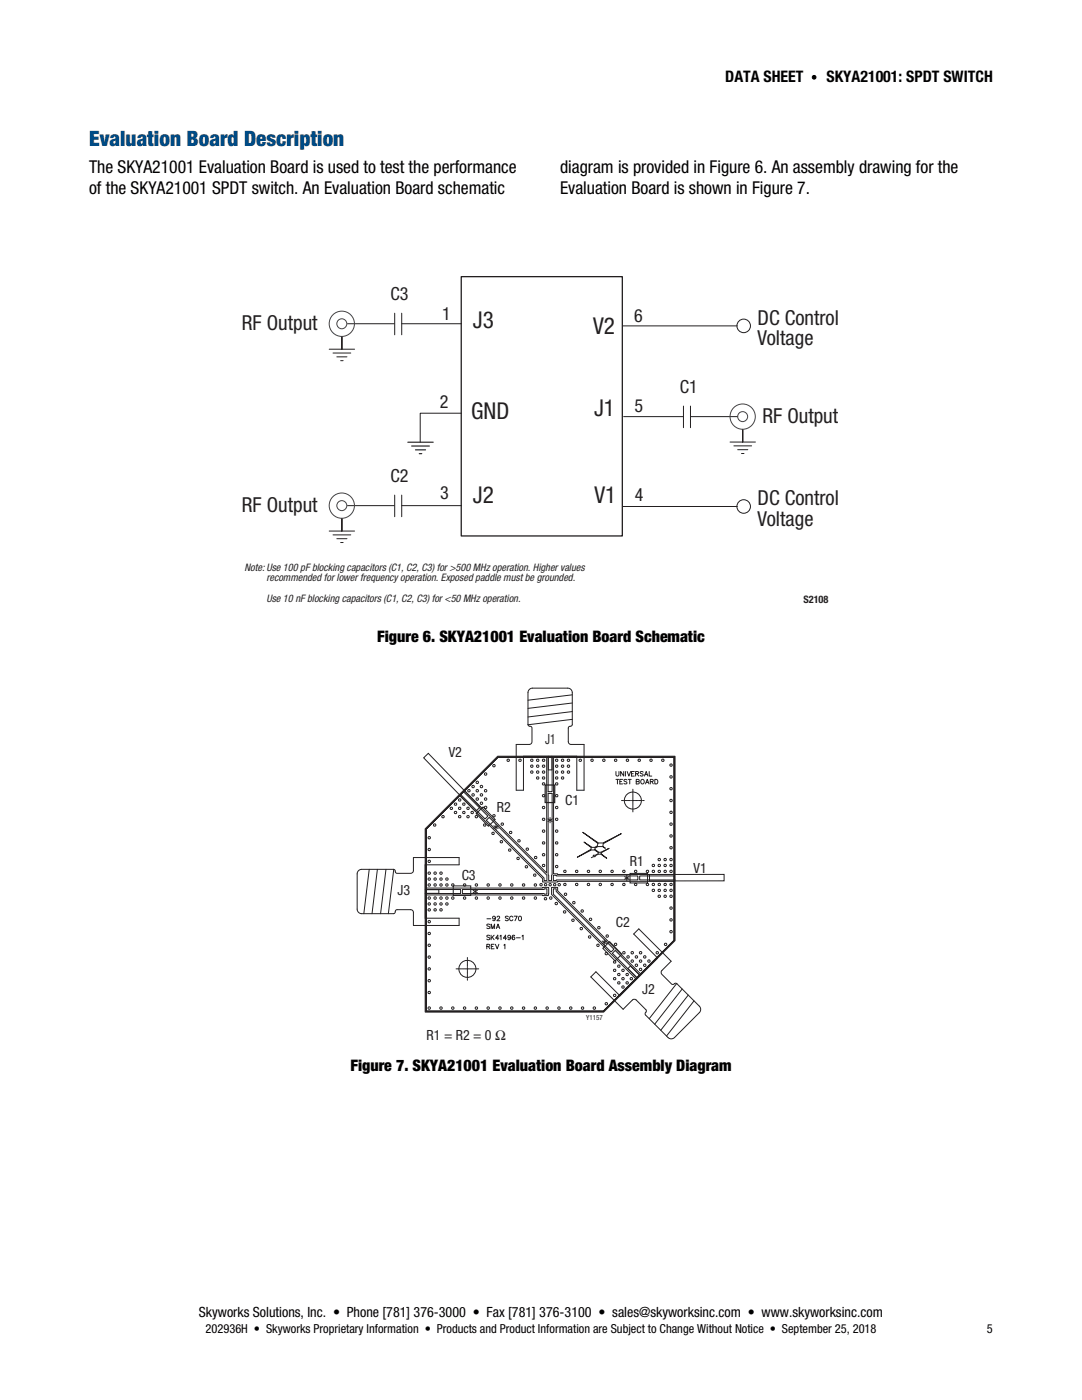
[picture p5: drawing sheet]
<svg xmlns="http://www.w3.org/2000/svg" width="216mm" height="279mm" viewBox="0 0 216 279" stroke-linecap="round" stroke-linejoin="round" font-family="sans-serif">
<g fill="none" stroke="#231f20" stroke-width=".2">
<path d="M65.7 69.7h5.1M66.4 70.5h3.6M67.2 71.2h2M68 72h.5M68.2 67.2v2.5M69.3 64.6h9.4M78.8 62.5v4.3M80.2 62.5v4.3M80.2 64.6h11.9M124.2 65h22.9M78.8 98.8v4.3M80.2 98.8v4.3"/>
<path d="M92.1 82.5h-8.3v5.7M124.4 83.1h12M136.4 81v4.4M137.8 81v4.4M137.9 83.1h9.3M145.7 88.2h5M146.4 89h3.6M147.2 89.7h2M148 90.5h.5M148.2 85.7v2.5M65.7 106h5.1M66.4 106.7h3.6"/>
<path d="M67.2 107.5h2M68 108.3h.5M68.2 103.5v2.5M69.3 100.9h9.4M80.2 100.9h11.9M124.2 101.1h22.9M105.6 137.6l.7-.3h7.1a.91 .91 0 0 1 .8 .9v6.4l-.2 .3a.48 .48 0 0 0-.6 .4l.1 3 .4 .3h2.6v9.1h-1.4v-6.8h-10.6v6.8h-1.5v-9.1h2.6l.4-.2 .2-.4v-2.7l-.3-.3a.43 .43 0 0 1-.5-.4v-6.4zM114.2 138.7l-8.8 1M84.5 151.2l1-.9 10.3 10.7-.9 .9zM91.7 158.8l16.6 16.5v.7h3v-.1h23.2v11.7l-6.7 6.8-16.5-16.6v-.7h-1.2v1.4l16.8 16.8-6.5 6.5h-35.4v-23.2h23.3v.1h1.1l.1-.2v-1.4h-1.2v.1h-23.3v-11.7zM92.5 158l4.9 4.9-.6 .5-4.9-4.8zM93.5 157.6l.3 .1-.2 .3h-.2l-.1-.2z"/>
<path d="M98.4 152.6l.4 .1-.2 .3h-.2l-.1-.2zM99.3 150.9h35.4v36.8l-14.3 14.3h-35.6v-36.6zM99.4 151.1h35.1v36.5l-14.1 14.2h-35.4v-36.3l14.4-14.4h35.1v36.5l-14.1 14.2h-35.4v-36.3zM99.4 151.1h9.7v23.1l-16.4-16.4zM106 153.9l.3 .1-.1 .3-.3-.1zM106 152.7l.3 .1-.1 .3-.3-.2zM107.2 153.9l.2-.1 .1 .2-.2 .3-.2-.1zM107.2 152.7l.3 .1-.1 .3-.4-.2zM108.3 153.9l.4 .1v.2l-.4 .1-.1-.2zM108.3 152.7l.4 .1-.2 .3-.3-.2zM109.4 151.1h.8v6.9h-.8zM109.4 158.4h.8v16.2l-.1 .1v1h-.6v-1l-.1-.1z"/>
<path d="M109.4 158h.1M109.4 158.4h.8M109.4 150.9v2.7h.7v-2.7M110.5 151.1h24v23.4h-23.2v-.1h-.8zM110.9 153.9l.4 .1v.2l-.3 .1-.2-.2zM111 152.7l.3 .1-.2 .3h-.2l-.1-.2zM112.1 153.9l.4 .1-.2 .3-.3-.1zM112.1 152.7l.4 .1-.2 .3-.3-.2zM113.3 153.9l.2-.1 .2 .2-.2 .3-.3-.1zM113.3 152.7l.4 .1-.2 .3-.3-.2zM114.2 143.6l-8.8 1M114.2 142l-8.8 1.1"/>
<path d="M114.2 140.3l-8.8 1.1M122.9 155.5h.6M122.9 154v.6l.3 .3 .3-.1v-.8M123.2 155.5v1M123.7 156h.3M124 159.8h.3M124.2 155.5h-.5v1h.5M124.4 159.8h.1M124.5 154v.9l-.7-.9v.9M124.6 159.8h.5M124.8 154v.9M125.1 155.7l-.2-.2-.4 .2 .1 .2 .5 .2-.1 .3-.5-.1"/>
<path d="M125.1 154l.4 .9 .3-.9M125.2 159.8h.1M125.3 159.8h.5M125.4 155.5h.6M125.7 155.5v1M125.9 159.8h.1M126 154.4h.4M126.1 159.8h.4M126.3 157.5v.3M126.3 157.9v.1M126.3 158.1v.4M126.3 158.6v.1"/>
<path d="M126.3 158.8v.5M126.3 159.4h.1M126.3 159.5v.5M126.6 154h-.6v.9h.6M126.6 159.8h.1M126.8 159.8h.4M126.8 154.4h.5l.1-.3-.6-.1v.9M127.1 154.4l.3 .5M127.3 159.8h.1M127.3 156l.3 .2-.1 .2-.5 .1v-1l.5 .1v.3l-.5 .1M127.5 159.8h.5M128 155.6a.4 .4 0 0 1 .6 .4 .4 .4 0 0 1-.7 .3v-.4z"/>
<path d="M128 159.8h.1M128.2 159.8h.3M128.3 154.1l-.5-.1v.3l.4 .2 .1 .3-.2 .1-.4-.1M128.6 154.9l.3-.9 .4 .9M128.7 154.6h.4M128.8 156.5l.3-1 .4 1M128.9 156.2h.5M129.5 154v.9h.6M129.8 156l.5-.1v-.3l-.5-.1v1M130.1 156l.3 .5M130.7 155.5h.3a.49 .49 0 0 1 .3 .5 .49 .49 0 0 1-.3 .5h-.3zM133.8 154.8l.3 .2-.1 .3-.3-.3z"/>
<path d="M71.5 173.8l.7-.3h6.3a.58 .58 0 0 1 .5 .7l.2 .1h2.7a.55 .55 0 0 0 .6-.5v-2.7h9.1v1.5h-6.8v10.6h6.8v1.5h-9.1v-2.6l-.3-.5-3-.1a.64 .64 0 0 0-.5 .8h-6.7a.91 .91 0 0 1-.7-.9v-7zM73.7 173.5l-1.1 8.8M75.3 173.5l-1.1 8.8M77 173.5l-1.1 8.8M78.6 173.5l-1.1 8.8M84.8 177.6h2.8v.7h-2.8M85 177.5h6.9v.8h-6.9zM85 177.5h.1M85.5 169.3l.4 .2-.2 .3-.3-.2zM85.5 174.1l.4 .1-.2 .3-.3-.2zM85.5 176.4l.4 .1-.2 .3-.3-.2zM86.7 176.4l.4 .1-.2 .4-.3-.3z"/>
<path d="M87.9 174.1l.3 .1v.2l-.3 .1-.1-.2zM87.9 176.4l.3 .1-.1 .3-.3-.2zM89.1 176.4l.3 .1-.2 .3h-.2l-.1-.2zM90.2 176.4l.4 .1-.2 .3-.3-.2zM90.4 176.8h3.5v1.9h-3.5zM92.3 177.5h16.3v-.1h.5v1.1h-.5v-.2h-16.3zM92.6 176.4l.3 .1-.1 .3h-.2l-.1-.2zM94.4 177.7l.9 .5M94.8 177.4v1.1M94.9 176.4l.4 .1-.2 .4-.3-.3zM95 162.4l1.4-1.4 2.4 2.6-1.4 1.3zM95.3 177.7l-.9 .5"/>
<path d="M97.3 176.4l.3 .1-.1 .3h-.2l-.1-.2zM97.6 163.1l11.5 11.6v1h-.5v-.5l-11.6-11.5zM98.5 164.8l.9 .5M99 164.5v1.1M99.4 164.8l-.9 .5M99.6 176.4l.4 .1-.2 .4-.3-.3zM102 176.4l.4 .1-.2 .3h-.2l-.1-.2zM106.7 176.4l.4 .1-.2 .3-.3-.2zM108.3 170.4l.4 .1v.2l-.4 .1-.1-.2zM108.3 160.9l.4 .2-.2 .3-.3-.2zM109.3 163.4l.9 .6M109.8 163.2v1"/>
<path d="M110.2 163.4l-.9 .6M110.4 174.7h.6v.1h16.3v.8h-16.3v.1h-.6zM110.4 177.4h.6v.5l11.5 11.5-.6 .6-11.5-11.5zM110.9 170.4l.4 .1v.2l-.3 .1-.2-.2zM111 160.9l.3 .2-.2 .3h-.2l-.1-.2zM111 172.7l.3 .2-.2 .3-.2-.1-.1-.2zM112.7 178.3l.4 .1-.2 .3-.3-.2zM114.4 179.9l.3 .2-.1 .3-.3-.3zM118.4 170.9v-.2h.4l.6-.3v-.3l-.8-.5h-.6l-2.8 1.5 2.7-1.6 .1-.3-1.5-1.1 1.6 1h.5l.6-.3 .1-.5-3-2.2 3.1 2.1h.9l3.7-1.8-3.6 2-.1 .5 .5 .4-.5-.3h-1l-.6 .3v.2l.8 .6h.4l1.6-.8-1.5 .9v.2l1.1 .9-1.2-.8h-.5l-.6 .3v.2l-.8 .2M124.6 174.9l.9 .6M125.1 174.7v1M125.5 174.9l-.9 .6"/>
<path d="M125.7 174.3h3.5v1.9h-3.5zM126.3 160.1v.1M126.3 160.3v.4M126.3 160.8v.1M126.3 161v.4M126.3 161.5v.1M126.3 161.7v.3M127.6 174.8h6.9v.8h-6.9zM129.6 174.5h14.9v1.3h-14.9zM131.4 172.5l.4 .1-.1 .3h-.3l-.1-.2zM131.4 178.7l.4 .1-.1 .2-.3 .1-.1-.2zM131.4 171.3l.4 .2-.2 .3-.2-.1-.1-.2z"/>
<path d="M131.4 177.5l.4 .1-.2 .3h-.2l-.1-.2zM132.6 172.5l.4 .1-.2 .4-.3-.2zM132.6 178.7l.4 .1-.2 .3-.3-.2zM132.6 171.3l.4 .2-.2 .3-.3-.3zM132.6 177.5l.4 .1-.2 .3-.3-.2zM133.8 172.5h.2l.1 .1-.2 .4-.2-.2zM133.8 178.7l.2-.1 .1 .2-.2 .3-.2-.2zM133.8 164.3l.2-.1 .1 .2-.2 .3-.2-.2zM133.8 171.3l.3 .2-.1 .3-.3-.3zM133.8 177.5l.3 .1-.1 .3-.3-.2zM134.5 175.6h.1M85.5 183.7l.4 .2-.2 .3-.3-.2z"/>
<path d="M85.5 180.2l.4 .1-.2 .3-.3-.1zM85.5 188.4l.4 .2-.2 .3-.3-.2zM85.5 190.8l.4 .1-.2 .3-.3-.2zM87.9 180.2l.3 .1v.2l-.3 .1-.1-.2zM89 180.2l.4 .1v.2l-.3 .1-.2-.2zM91 193.4h.3M91.4 193.4h.1M91.6 193.4h.4M92.1 193.4h.1M92.3 193.4h.5M92.9 193.4h.1M93 193.4h.5"/>
<path d="M93.3 191.1v.3M93.3 191.5v.1M93.3 191.7v.4M93.3 192.2v.1M93.3 192.4v.5M93.3 193h.1M93.3 193.1v.5M93.3 193.7v.1M93.3 193.9v.4M93.3 194.4v.1M93.3 194.6v.4M93.3 195.1v.1"/>
<path d="M93.3 195.3v.3M93.6 193.4h.1M93.8 193.4h.4M94.3 193.4h.1M94.5 193.4h.4M95 193.4h.1M95.2 193.4h.3M97.1 188.9l.6-.1v-.3h-.6v.9M97.2 183.4h.7M97.4 188.9l.3 .5M97.7 186.8l-.5-.1v.2l.5 .3v.2l-.2 .1-.4-.1M97.7 184.5l-.2-.1-.4 .1 .1 .3 .5 .2v.2l-.2 .1-.4-.1"/>
<path d="M98 186.6v.9M98 185.3v-.9l.3 .9 .4-.9v.9M98 188.9h.4M98.2 187l.4 .5M98.6 186.6l-.6 .6M98.6 188.5h-.6v.9h.6M98.8 183.1a.28 .28 0 0 1-.3 .3 .28 .28 0 0 1-.2-.5 .28 .28 0 0 1 .5 .1l-.1 .7-.4-.1M98.9 188.5l.3 .9 .3-.9M99 185.3l.4-.9 .3 .9M99.2 185h.4M99.2 183.1l.2-.3 .3 .2-.6 .8h.6M99.5 187.2h-.6l.4-.6v.9"/>
<path d="M99.8 186.8l.2-.2v.9M100.5 188.6l.2-.1v.9M101.1 187.2h-.7l.5-.6v.9M101.4 183l-.5-.1v.2l.4 .3 .1 .2-.2 .2-.4-.2M101.9 186.9a.28 .28 0 0 1-.4 .3 .28 .28 0 0 1-.1-.5 .28 .28 0 0 1 .4 .1l-.1 .7-.3-.1M102.3 183.1v-.1a.39 .39 0 0 0-.6 .3 .39 .39 0 0 0 .6 .3v-.1M102.6 182.8h.6l-.4 1M102.7 186.8v-.1a.41 .41 0 0 0-.5 .4 .41 .41 0 0 0 .4 .4 .28 .28 0 0 0 0-.5 .28 .28 0 0 0-.4 .2M103 187.2h.8M103.6 182.9a.41 .41 0 0 1 .5 .4 .41 .41 0 0 1-.5 .4l-.1-.3zM104.2 186.8l.2-.2v.9M110.9 180.1l.3 .1-.1 .4-.3-.3z"/>
<path d="M114.2 183.4l.4 .2-.2 .3-.3-.2zM116.1 181.6l.3 .1-.2 .3-.3-.2zM117.7 183.3l.4 .1-.2 .3-.3-.2zM119.4 184.9l.3 .2-.1 .3-.3-.3zM120.1 187.8l.9 .5M120.3 189.3l1.3-1.4 2.5 2.5-1.4 1.4zM120.6 187.5v1.1M121 187.8l-.9 .5M121 186.6l.4 .1-.2 .3-.3-.2zM122.7 188.3l.4 .1-.2 .3-.3-.2zM122.8 189.7l4.8 4.9-.5 .5-4.9-4.8zM124.4 189.9l.3 .2-.1 .3-.4-.3z"/>
<path d="M125.2 190.8l.4 .1-.2 .3-.3-.2zM126 191.6l.4 .1-.2 .3-.3-.2zM126 189.9l.4 .2-.2 .3-.3-.3zM126.9 192.4l.3 .2-.1 .3-.4-.3zM126.9 190.8l.3 .1-.1 .3-.4-.2zM127.5 185.4l6.4 6.4-1.8 1.9a.55 .55 0 0 0 0 .8l1.9 1.9h.4a.42 .42 0 0 1 .7-.1l4.6 4.6a.89 .89 0 0 1-.2 1.2l-5 5.1a.91 .91 0 0 1-1.2-.1l-4.5-4.5-.1-.4a.47 .47 0 0 0 .2-.7l-2.2-2.1-.5 .2-1.9 1.8-6.4-6.4 1-1.1 4.8 4.8 7.5-7.5-4.8-4.8zM127.7 193.3l.4 .1-.2 .3-.3-.2zM127.7 191.6l.4 .1-.2 .3-.3-.2zM127.7 189.9l.4 .2-.2 .3-.3-.3zM127.7 194.7l-1.9-1.9-.5 .5 1.9 1.9M128.5 192.4l.4 .2-.2 .3-.3-.3zM128.5 190.8l.4 .1-.2 .3-.3-.2z"/>
<path d="M129.4 191.6l.3 .1-.1 .3-.4-.2zM131 189.9l.4 .2-.2 .3-.3-.3zM132.7 188.3l.3 .1-.1 .3-.3-.2zM133.8 185.7l.3 .2-.1 .3-.3-.3zM133.8 181l.3 .1-.1 .4-.3-.3zM135 196.3l-5.5 7M136.1 197.4l-5.5 7M137.3 198.6l-5.5 7M138.5 199.7l-5.5 7.1"/>
<circle cx="148.4" cy="65" r="1.35"/>
<circle cx="148.4" cy="101.1" r="1.35"/>
<circle cx="91.7" cy="159.7" r=".24"/>
<circle cx="94.4" cy="158.6" r=".25"/>
<circle cx="94.4" cy="157" r=".25"/>
<circle cx="95.2" cy="157.8" r=".25"/>
<circle cx="95.2" cy="159.5" r=".25"/>
<circle cx="95.2" cy="156.1" r=".25"/>
<circle cx="96.1" cy="158.6" r=".25"/>
<circle cx="96.1" cy="157" r=".25"/>
<circle cx="96.9" cy="159.5" r=".25"/>
<circle cx="96.9" cy="157.8" r=".25"/>
<circle cx="96.9" cy="154.5" r=".25"/>
<circle cx="101.4" cy="151.7" r=".25"/>
<circle cx="103.8" cy="151.7" r=".24"/>
<circle cx="106.1" cy="151.7" r=".24"/>
<circle cx="107.3" cy="155.3" r=".24"/>
<circle cx="107.3" cy="151.7" r=".24"/>
<circle cx="108.5" cy="155.3" r=".24"/>
<circle cx="108.5" cy="156.4" r=".24"/>
<circle cx="108.5" cy="158.8" r=".24"/>
<circle cx="108.5" cy="151.7" r=".24"/>
<circle cx="111.1" cy="151.7" r=".24"/>
<circle cx="111.1" cy="156.4" r=".24"/>
<circle cx="111.1" cy="155.3" r=".24"/>
<circle cx="111.1" cy="158.8" r=".24"/>
<circle cx="112.3" cy="151.7" r=".24"/>
<circle cx="112.3" cy="155.3" r=".24"/>
<circle cx="113.4" cy="151.7" r=".24"/>
<circle cx="115.8" cy="151.7" r=".25"/>
<circle cx="118.1" cy="151.7" r=".24"/>
<circle cx="120.5" cy="151.7" r=".24"/>
<circle cx="122.8" cy="151.7" r=".24"/>
<circle cx="125.2" cy="151.7" r=".24"/>
<circle cx="126.3" cy="159.8" r="1.7"/>
<circle cx="127.5" cy="151.7" r=".24"/>
<circle cx="129.9" cy="151.7" r=".24"/>
<circle cx="132.3" cy="151.7" r=".25"/>
<circle cx="133.9" cy="159.8" r=".25"/>
<circle cx="133.9" cy="152.7" r=".24"/>
<circle cx="133.9" cy="157.4" r=".24"/>
<circle cx="85.6" cy="179.2" r=".25"/>
<circle cx="85.6" cy="175.4" r=".25"/>
<circle cx="85.6" cy="167.2" r=".25"/>
<circle cx="85.6" cy="171.9" r=".24"/>
<circle cx="86.7" cy="164.7" r=".24"/>
<circle cx="86.8" cy="179.2" r=".25"/>
<circle cx="86.8" cy="174.3" r=".24"/>
<circle cx="86.8" cy="175.4" r=".24"/>
<circle cx="88" cy="179.2" r=".24"/>
<circle cx="88" cy="175.4" r=".24"/>
<circle cx="88.4" cy="163" r=".24"/>
<circle cx="89.2" cy="179.2" r=".25"/>
<circle cx="89.2" cy="175.4" r=".25"/>
<circle cx="90.1" cy="161.3" r=".24"/>
<circle cx="90.4" cy="179.2" r=".25"/>
<circle cx="90.9" cy="162.2" r=".24"/>
<circle cx="90.9" cy="160.5" r=".24"/>
<circle cx="91.7" cy="161.3" r=".24"/>
<circle cx="91.7" cy="163" r=".24"/>
<circle cx="92.6" cy="160.5" r=".24"/>
<circle cx="92.6" cy="162.2" r=".24"/>
<circle cx="92.7" cy="179.2" r=".24"/>
<circle cx="93.4" cy="161.3" r=".24"/>
<circle cx="93.4" cy="163" r=".24"/>
<circle cx="94.2" cy="162.2" r=".24"/>
<circle cx="95.1" cy="163" r=".24"/>
<circle cx="95.1" cy="179.2" r=".25"/>
<circle cx="96.1" cy="160.3" r=".25"/>
<circle cx="96.7" cy="164.7" r=".24"/>
<circle cx="96.9" cy="161.1" r=".25"/>
<circle cx="97.4" cy="179.2" r=".25"/>
<circle cx="98.4" cy="166.3" r=".24"/>
<circle cx="98.6" cy="162.8" r=".25"/>
<circle cx="99.8" cy="179.2" r=".25"/>
<circle cx="100" cy="168" r=".24"/>
<circle cx="100.2" cy="164.5" r=".25"/>
<circle cx="101.7" cy="169.7" r=".24"/>
<circle cx="101.9" cy="166.1" r=".25"/>
<circle cx="102.1" cy="179.2" r=".25"/>
<circle cx="103.4" cy="171.3" r=".24"/>
<circle cx="103.6" cy="167.8" r=".25"/>
<circle cx="104.5" cy="176.6" r=".24"/>
<circle cx="104.5" cy="179.2" r=".24"/>
<circle cx="105" cy="173" r=".24"/>
<circle cx="105.2" cy="169.5" r=".25"/>
<circle cx="106.7" cy="174.7" r=".25"/>
<circle cx="106.8" cy="179.2" r=".25"/>
<circle cx="106.9" cy="171.1" r=".25"/>
<circle cx="108" cy="176.6" r=".24"/>
<circle cx="108.5" cy="172.7" r=".24"/>
<circle cx="108.5" cy="165.9" r=".24"/>
<circle cx="108.5" cy="163.5" r=".24"/>
<circle cx="108.5" cy="168.2" r=".24"/>
<circle cx="108.8" cy="179.4" r=".24"/>
<circle cx="108.9" cy="176.6" r=".24"/>
<circle cx="109.8" cy="176.6" r=".24"/>
<circle cx="109.9" cy="179.2" r=".24"/>
<circle cx="110.7" cy="176.6" r=".24"/>
<circle cx="111.1" cy="165.9" r=".24"/>
<circle cx="111.1" cy="163.5" r=".24"/>
<circle cx="111.1" cy="168.2" r=".24"/>
<circle cx="111.6" cy="176.6" r=".24"/>
<circle cx="112.7" cy="173.9" r=".24"/>
<circle cx="112.7" cy="176.5" r=".24"/>
<circle cx="115.1" cy="173.9" r=".25"/>
<circle cx="115.1" cy="176.5" r=".25"/>
<circle cx="117.4" cy="173.9" r=".24"/>
<circle cx="117.4" cy="176.5" r=".24"/>
<circle cx="119.8" cy="173.9" r=".24"/>
<circle cx="119.8" cy="176.5" r=".24"/>
<circle cx="122.1" cy="173.9" r=".24"/>
<circle cx="122.1" cy="176.5" r=".24"/>
<circle cx="124.5" cy="173.9" r=".25"/>
<circle cx="124.5" cy="176.5" r=".24"/>
<circle cx="126.8" cy="173.9" r=".24"/>
<circle cx="126.8" cy="176.5" r=".24"/>
<circle cx="129.2" cy="173.9" r=".24"/>
<circle cx="129.2" cy="176.5" r=".24"/>
<circle cx="130.4" cy="172.7" r=".24"/>
<circle cx="130.4" cy="177.7" r=".24"/>
<circle cx="130.4" cy="173.9" r=".24"/>
<circle cx="130.4" cy="176.5" r=".24"/>
<circle cx="131.5" cy="173.9" r=".24"/>
<circle cx="131.5" cy="176.5" r=".24"/>
<circle cx="132.7" cy="173.9" r=".25"/>
<circle cx="132.7" cy="176.5" r=".24"/>
<circle cx="133.9" cy="166.8" r=".24"/>
<circle cx="133.9" cy="162.1" r=".24"/>
<circle cx="133.9" cy="169.2" r=".24"/>
<circle cx="133.9" cy="173.9" r=".24"/>
<circle cx="133.9" cy="176.5" r=".24"/>
<circle cx="85.6" cy="195.7" r=".25"/>
<circle cx="85.6" cy="181.6" r=".25"/>
<circle cx="85.6" cy="198.1" r=".24"/>
<circle cx="85.6" cy="186.3" r=".24"/>
<circle cx="85.6" cy="193.4" r=".24"/>
<circle cx="86.8" cy="180.4" r=".24"/>
<circle cx="86.8" cy="181.6" r=".24"/>
<circle cx="88" cy="181.6" r=".24"/>
<circle cx="93.3" cy="193.4" r="1.7"/>
<circle cx="112.7" cy="182" r=".24"/>
<circle cx="116" cy="185.3" r=".24"/>
<circle cx="117.7" cy="187" r=".24"/>
<circle cx="119.3" cy="188.7" r=".24"/>
<circle cx="121" cy="190.3" r=".24"/>
<circle cx="122.6" cy="192" r=".24"/>
<circle cx="122.6" cy="195.3" r=".24"/>
<circle cx="122.6" cy="193.7" r=".24"/>
<circle cx="122.6" cy="198.7" r=".24"/>
<circle cx="123.5" cy="192.8" r=".24"/>
<circle cx="123.5" cy="196.2" r=".24"/>
<circle cx="123.5" cy="194.5" r=".24"/>
<circle cx="124.3" cy="193.7" r=".24"/>
<circle cx="124.3" cy="195.3" r=".24"/>
<circle cx="124.3" cy="197" r=".24"/>
<circle cx="125.1" cy="194.5" r=".24"/>
<circle cx="125.1" cy="196.2" r=".24"/>
<circle cx="126" cy="195.3" r=".24"/>
<circle cx="133.9" cy="183.6" r=".24"/>
<circle cx="85.6" cy="201.2" r=".25"/>
<circle cx="88" cy="201.2" r=".24"/>
<circle cx="90.3" cy="201.2" r=".25"/>
<circle cx="92.7" cy="201.2" r=".24"/>
<circle cx="95.1" cy="201.2" r=".25"/>
<circle cx="97.4" cy="201.2" r=".25"/>
<circle cx="99.8" cy="201.2" r=".24"/>
<circle cx="102.1" cy="201.2" r=".25"/>
<circle cx="104.5" cy="201.2" r=".24"/>
<circle cx="106.8" cy="201.2" r=".25"/>
<circle cx="109.2" cy="201.2" r=".24"/>
<circle cx="111.5" cy="201.2" r=".25"/>
<circle cx="113.9" cy="201.2" r=".24"/>
<circle cx="116.2" cy="201.2" r=".25"/>
<circle cx="118.6" cy="201.2" r=".25"/>
<circle cx="121" cy="200.3" r=".24"/>
</g>
<path d="M92 55.2h32.2v51.8h-32.2z" fill="none" stroke="#231f20" stroke-width=".26"/>
<path d="M81.4 88.3h5M82.1 89h3.6M82.9 89.8h2M83.7 90.5h.5" fill="none" stroke="#231f20" stroke-width=".23"/>
<g fill="none" stroke="#434344" stroke-width=".2">
<circle cx="68.2" cy="64.6" r="2.52"/>
<circle cx="68.2" cy="64.6" r="1"/>
<circle cx="148.2" cy="83.1" r="2.52"/>
<circle cx="148.2" cy="83.1" r="1"/>
<circle cx="68.2" cy="100.9" r="2.52"/>
<circle cx="68.2" cy="100.9" r="1"/>
</g>
<path d="M108.8 156.7h1.9v3.5h-1.9z" fill="none" stroke="#231f20" stroke-width=".24"/>
<g font-size="4.6" fill="#231f20">
<text x="94.4" y="65.5">J3</text>
<text x="118.4" y="66.6">V2</text>
<text x="94" y="83.5">GND</text>
<text x="118.5" y="82.9">J1</text>
<text x="94.4" y="100.3">J2</text>
<text x="118.6" y="100.4">V1</text>
</g>
<text font-size="4.2" fill="#004b85" x="17.8" y="29.1">Evaluation Board Description</text>
<g font-size="4.1" fill="#231f20">
<text x="48.3" y="65.8">RF Output</text>
<text x="151.2" y="64.8">DC Control</text>
<text x="151.2" y="68.9">Voltage</text>
<text x="152.2" y="84.5">RF Output</text>
<text x="151.2" y="100.9">DC Control</text>
<text x="48.3" y="102.2">RF Output</text>
<text x="151.2" y="105">Voltage</text>
</g>
<g font-size="3.6" fill="#231f20">
<text x="77.9" y="59.8">C3</text>
<text x="88.2" y="63.8">1</text>
<text x="126.6" y="64.3">6</text>
<text x="87.8" y="81.4">2</text>
<text x="126.6" y="82.3">5</text>
<text x="135.6" y="78.4">C1</text>
<text x="77.9" y="96.1">C2</text>
<text x="87.9" y="99.5">3</text>
<text x="126.6" y="100.1">4</text>
</g>
<g font-size="3.5">
<text x="17.8" y="34.4">The SKYA21001 Evaluation Board is used to test the performance</text>
<text x="111.8" y="34.4">diagram is provided in Figure 6. An assembly drawing for the</text>
<text x="17.8" y="38.7">of the SKYA21001 SPDT switch. An Evaluation Board schematic</text>
<text x="111.8" y="38.7">Evaluation Board is shown in Figure 7.</text>
</g>
<g font-size="3.2">
<text x="144.7" y="16.4">DATA SHEET • SKYA21001: SPDT SWITCH</text>
<text x="75.2" y="128">Figure 6. SKYA21001 Evaluation Board Schematic</text>
<text x="69.9" y="213.7">Figure 7. SKYA21001 Evaluation Board Assembly Diagram</text>
</g>
<g font-size="2.8" fill="#231f20">
<text x="108.8" y="148.5">J1</text>
<text x="89.6" y="151">V2</text>
<text x="112.8" y="160.7">C1</text>
<text x="99.1" y="162.1">R2</text>
<text x="125.7" y="172.9">R1</text>
<text x="79.3" y="178.7">J3</text>
<text x="92.1" y="175.5">C3</text>
<text x="138.4" y="174.1">V1</text>
<text x="122.9" y="185">C2</text>
<text x="128.1" y="198.3">J2</text>
<text x="85.1" y="207.6">R1 = R2 = 0 Ω</text>
</g>
<text font-size="2.8" x="39.7" y="262.8">Skyworks Solutions, Inc. • Phone [781] 376-3000 • Fax [781] 376-3100 • sales@skyworksinc.com • www.skyworksinc.com</text>
<g font-size="2.5">
<text x="41" y="266.1">202936H • Skyworks Proprietary Information • Products and Product Information are Subject to Change Without Notice • September 25, 2018</text>
<text x="196.9" y="266.1">5</text>
</g>
<g font-size="2.1" fill="#231f20">
<text x="48.8" y="114">Note: Use 100 pF blocking capacitors (C1, C2, C3) for &gt;500 MHz operation. Higher values</text>
<text x="53.2" y="116">recommended for lower frequency operation. Exposed paddle must be grounded.</text>
<text x="53.2" y="120.2">Use 10 nF blocking capacitors (C1, C2, C3) for &lt;50 MHz operation.</text>
<text x="160.3" y="120.3">S2108</text>
</g>
<text font-size="1.4" fill="#231f20" x="116.9" y="203.5">Y1157</text>
</svg>
